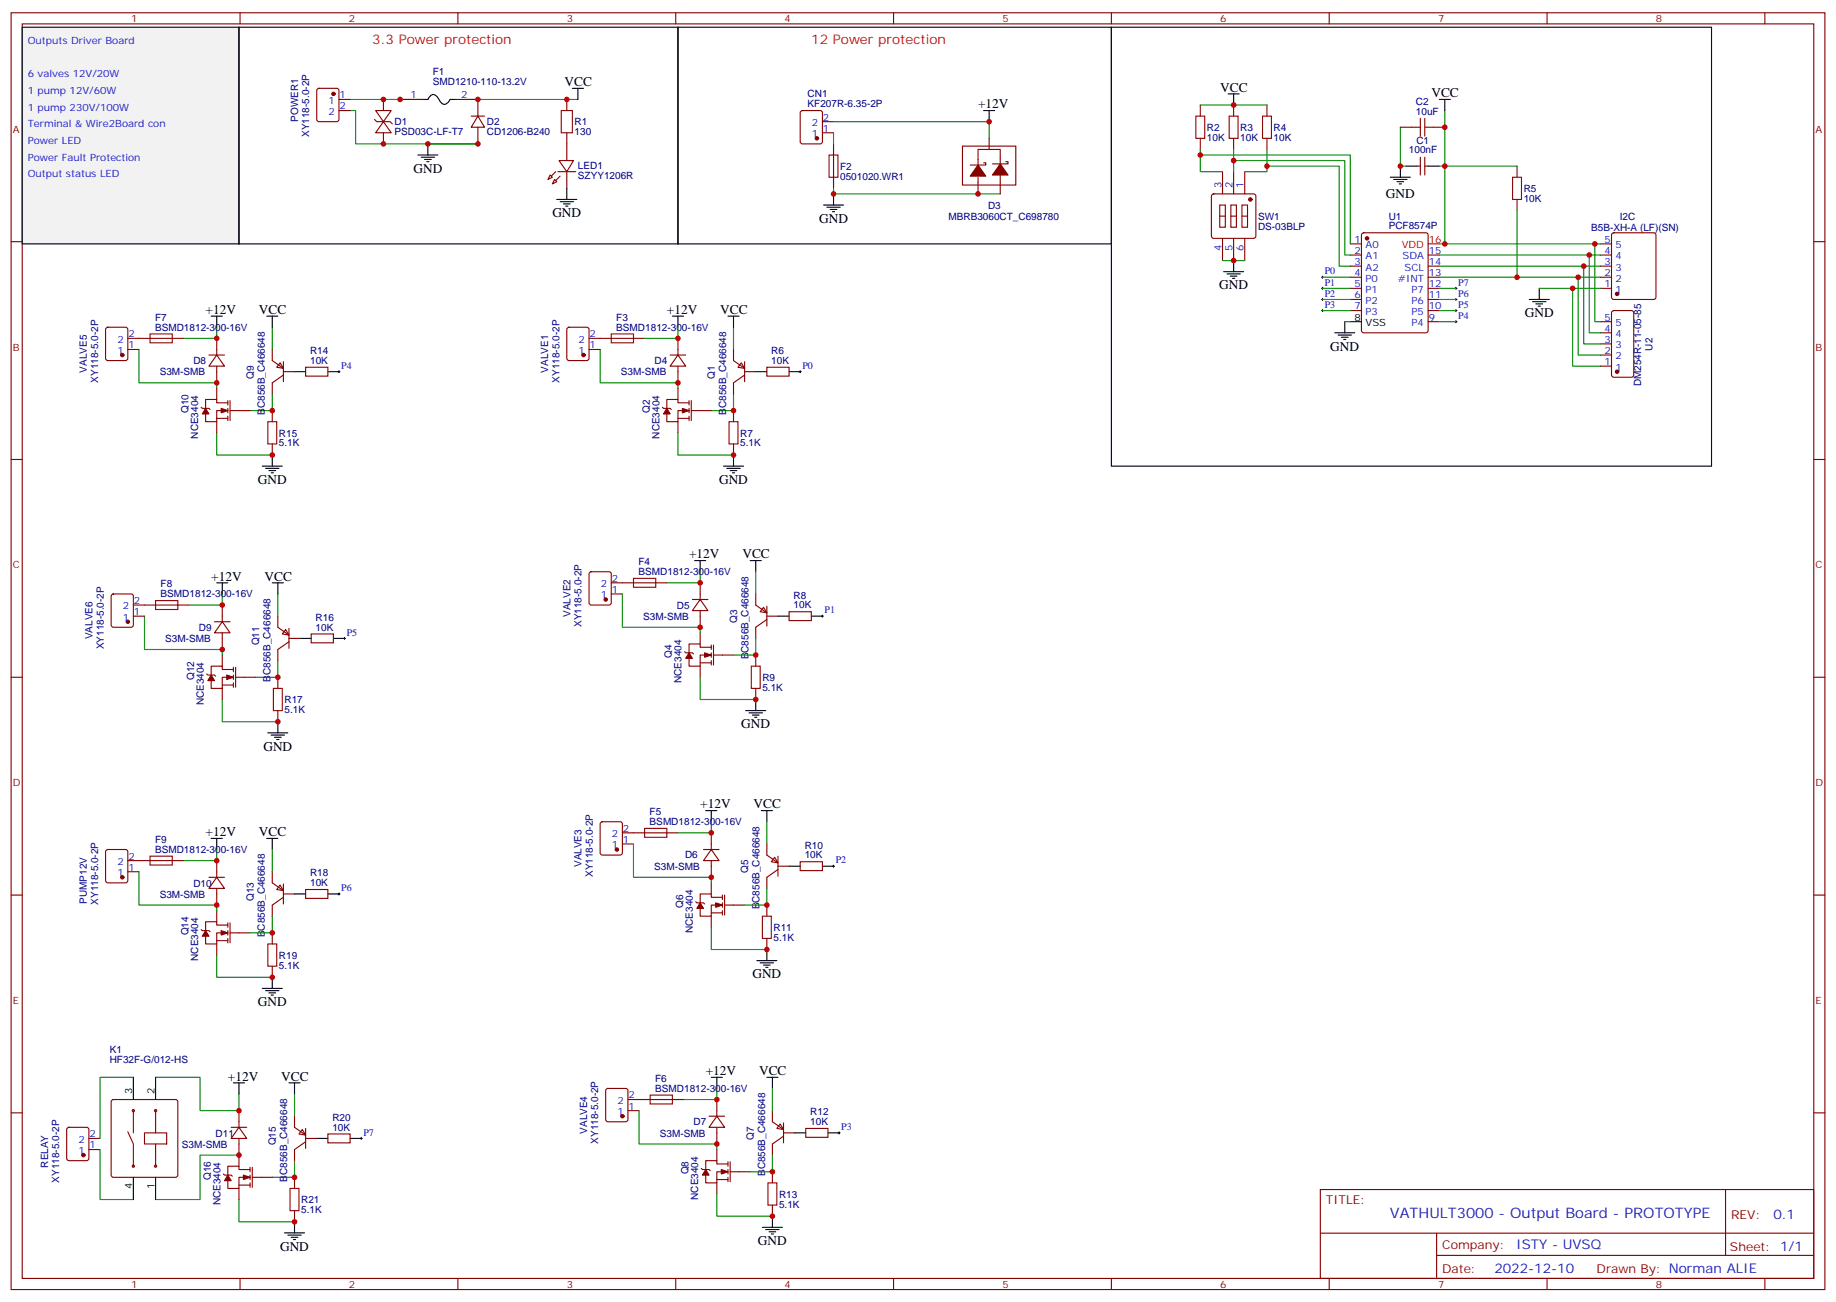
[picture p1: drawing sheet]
<svg xmlns="http://www.w3.org/2000/svg" width="583mm" height="413mm" viewBox="0 0 583 413" stroke-linecap="round" stroke-linejoin="round" font-family="sans-serif">
<g fill="none" stroke="#870000" stroke-width=".35">
<path d="M3.5 4.1h575.8v405.3h-575.8zM7.1 7.6h568.6v398.3h-568.6zM76.2 4.1v3.5M145.3 4.1v3.5M214.5 4.1v3.5M283.6 4.1v3.5M352.8 4.1v3.5M421.9 4.1v3.5M491.1 4.1v3.5M560.2 4.1v3.5M388.1 54.5v7.1M391.6 54.5v7.1"/>
<path d="M395.1 54.5v7.1M3.5 76.7h3.6M384.8 61.8l.4-.2h12.7l.5 .2 .2 .5v12.7l-.2 .5-.5 .2h-12.7l-.5-.3-.2-.4v-12.7zM387.2 65.1h1.7v7h-1.7zM387.2 68.6h1.7M388.1 75.7v7M390.7 65.1h1.8v7h-1.8zM390.7 68.6h1.8M391.6 75.7v7M394.2 65.1h1.8v7h-1.8zM394.2 68.6h1.8M395.1 75.7v7"/>
<path d="M428.6 77.4h3.6M432.4 74.1l.5-.2h19.7l.7 .4v30.7l-.4 .6-20 .1-.7-.5v-30.6zM575.7 76.7h3.6M428.6 81h3.6M428.6 84.5h3.6M428.6 88h3.6M428.6 91.5h3.6M428.6 95.1h3.6M428.6 98.6h3.6M453.3 81h3.5M453.3 84.5h3.5M453.3 88h3.5"/>
<path d="M453.3 91.5h3.5M453.3 95.1h3.5M453.3 98.6h3.5M453.3 102.1h3.5M3.5 145.9h3.6M575.7 145.9h3.6M3.5 215h3.6M575.7 215h3.6M3.5 284.2h3.6M63.9 295.1l.3 .4h2.1l.4 .3M68.8 298.6h3.5M68.8 289.1v3.5"/>
<path d="M68.8 299.7v3.5M72.3 293.7h-3.5v-1.1h-3.5v2.9M72.3 296.2h-3.5v3.5h-3.5v-2.5M72.3 293v1.4M72.3 295.5v1.4M72.3 297.9v1.4M73 293v6.3M73 296.2h6.4M575.7 284.2h3.6M3.5 353.3h3.6M575.7 353.3h3.6M419.1 377.6h156.6v28.3h-156.6z"/>
<path d="M547.7 377.7v20.9M419.1 391.5h156.5M456 398.6h119.6M456 391.5v14.1M76.2 405.9v3.5M145.3 405.9v3.5M214.5 405.9v3.5M283.6 405.9v3.5M352.8 405.9v3.5M421.9 405.9v3.5M491.1 405.9v3.5M560.2 405.9v3.5"/>
</g>
<g fill="#870000" stroke="#870000" stroke-width=".35">
<path d="M65.3 295.5l1 1.7h-2.1z"/>
<path d="M70.2 295.5l2.1 .7-2.1 .7z"/>
<circle cx="433.9" cy="75.7" r=".53"/>
<circle cx="396.9" cy="63.3" r=".53"/>
</g>
<path d="M428.6 102.1h3.6" fill="none" stroke="#000" stroke-width=".35"/>
<path d="M453.3 77.4h3.5" fill="none" stroke="#f00" stroke-width=".35"/>
<path d="M7.1 8.6h68.7v68.8h-68.7z" fill="#f2f2f2" stroke="#000" stroke-width=".35"/>
<path d="M75.8 8.6h139.4v68.8h-139.4z" fill="none" stroke="#000" stroke-width=".35"/>
<path d="M111.1 31.6h23M148.2 31.6h3.5M135.8 45.7h15.9" fill="none" stroke="#008700" stroke-width=".35"/>
<path d="M118.9 37.9l.7 .7h4.2l.7 .7M119.2 35.1h5l-2.5 3.5zM121.7 38.6l2.5 3.6h-5zM121.7 31.6v3.5M121.7 42.2v3.5" fill="none" stroke="#870000" stroke-width=".35"/>
<path d="M177.4 51h4.6l-2.1 3.5z" fill="#fff" stroke="#870000" stroke-width=".35"/>
<path d="M177.1 54.5h5.6z" fill="#f00" stroke="#870000" stroke-width=".35"/>
<g fill="#870000" stroke="#870000" stroke-width=".35">
<path d="M175 55.9l1.4-1.4z"/>
<path d="M177.8 55.9l-1.4 1.4z"/>
</g>
<g fill="#fff" stroke="#870000" stroke-width=".35">
<path d="M174.6 55.6l.7 .7-1.4 .7z"/>
<path d="M176 57l.7 .7-1.4 .7z"/>
</g>
<g fill="none" stroke="#870000" stroke-width=".35">
<path d="M100.8 28.3l.4-.3h5.7l.6 .5 .1 9.4-.5 .7h-5.9l-.6-.4-.1-9.4zM107.6 31.6h3.5M107.6 35.1h3.5M127 31.6h7.1M144.6 31.6h7.1v5.3M149.6 36.9h4.2M151.7 36.9l2.1 3.5h-4.2zM179.9 31.6v3.5M254.2 35.3l.5-.2h5.6l.7 .4 .1 9.5-.5 .6-5.9 .1-.6-.5-.1-9.4zM261.1 38.6h3.5M381 33.3v3.6M391.6 33.3v3.6"/>
<path d="M402.2 33.3v3.6M151.7 40.4v5.3M179.9 42.2v8.8M179.9 54.5v5.3M261.1 42.2h3.5M264.6 45.7v14.1M305.5 46.4h16.9v12.3h-16.9zM310.4 56.3v5.3M312.2 51.7h.7v.7h-4.9M314 43.9v3.5M317.5 52v-4.6h-7.1v5M317.5 55.6v6"/>
<path d="M319.3 51.3h.7v.7h-5M381 43.9v3.5M391.6 43.9v3.5M402.2 43.9v3.5M444.5 40.4h3.5M449.8 52.7h1M450.8 49.9v5.7M452.3 49.9v5.7M452.3 52.7h1M455.1 40.4h3.5M481.5 52.7v3.6M481.5 63.3v3.6"/>
<path d="M508 77.4h3.5M511.8 74.1l.4-.2h12.7l.7 .4v20.1l-.4 .6-13 .1-.6-.5-.1-20zM508 91.5h3.5M508 88h3.5M508 84.5h3.5M508 81h3.5M511.8 98.8l.4-.2h5.7l.6 .4 .1 20.1-.5 .6-5.9 .1-.6-.5-.1-20zM33.7 104.1l.5-.2h5.7l.6 .4 .1 9.5-.5 .6-5.9 .1-.6-.5-.1-9.4zM40.6 110.9h3.5M40.6 107.4h17.6M66.3 112.7h5M68.8 112.7l2.5 3.5h-5z"/>
<path d="M68.8 107.4v5.3M68.8 116.2v5.3M86.4 110.9v3.6l3.6 2.4M88.9 115.2l1.1 1.7-2.2-.3zM90 119.1l-3.6 2.4v3.6M90 114.8v6.4M90 118h3.5M97 116.6h7.1v2.8h-7.1zM180.2 104.1l.4-.2h5.7l.6 .4 .1 9.5-.5 .6-5.9 .1-.6-.5-.1-9.4zM187 110.9h3.5M187 107.4h17.6M212.7 112.7h5"/>
<path d="M215.2 112.7l2.5 3.5h-5zM215.2 107.4v5.3M215.2 116.2v5.3M232.8 110.9v3.6l3.6 2.4M235.3 115.2l1.1 1.7-2.2-.3zM236.4 118h3.5M236.4 119.1l-3.6 2.4v3.6M236.4 114.8v6.4M243.4 116.6h7.1v2.8h-7.1zM508 112.7h3.5M508 116.2h3.5M508 109.2h3.5"/>
<path d="M508 105.7h3.5M508 102.1h3.5M63.9 129.3l.3 .3h2.1l.4 .4M68.8 123.3v3.5M68.8 133.9v3.5M68.8 132.8h3.5M72.3 127.9h-3.5v-1.1h-3.5v2.8M72.3 130.4h-3.5v3.5h-3.5v-2.5M72.3 127.2v1.4M72.3 129.6v1.5M72.3 132.1v1.4M73 127.2v6.3"/>
<path d="M73 130.4h6.4M86.4 130.4v3.5M210.3 129.3l.3 .3h2.1l.4 .4M215.2 132.8h3.5M215.2 123.3v3.5M215.2 133.9v3.5M218.7 127.9h-3.5v-1.1h-3.5v2.8M218.7 130.4h-3.5v3.5h-3.5v-2.5M218.7 127.2v1.4M218.7 129.6v1.5M218.7 132.1v1.4M219.4 130.4h6.4"/>
<path d="M219.4 127.2v6.3M232.8 130.4v3.5M86.4 140.9v3.6M232.8 140.9v3.6M35.5 188.8l.5-.2h5.6l.7 .4v9.4l-.4 .7h-5.9l-.7-.4v-9.4zM42.3 195.6h3.6M42.3 192.1h17.7M68.1 197.4h4.9M70.6 197.4l2.4 3.5h-4.9zM70.6 192.1v5.3M88.2 195.6v3.5l3.5 2.5M90.7 199.8l1 1.8-2.1-.3z"/>
<path d="M91.7 199.5v6.3M187.2 181.7l.5-.2h5.6l.7 .4v9.5l-.4 .6-5.9 .1-.7-.5v-9.4zM194 188.6h3.6M194 185h17.7M219.8 190.3h4.9M222.2 190.3l2.5 3.6h-4.9zM222.2 185v5.3M222.2 193.9v5.2M239.9 188.6v3.5l3.5 2.5M242.4 192.8l1 1.8-2.1-.4zM243.4 195.6h3.5M243.4 196.7l-3.5 2.4v3.6"/>
<path d="M243.4 192.4v6.4M250.5 194.2h7v2.8h-7zM65.6 214l.4 .3h2.1l.3 .4M70.6 200.9v5.3M70.6 208v3.5M70.6 218.5v3.6M70.6 217.5h3.5M74.1 212.5h-3.5v-1h-3.6v2.8M74.1 215h-3.5v3.5h-3.6v-2.4M74.1 211.8v1.5M74.1 214.3v1.4M74.1 216.8v1.4"/>
<path d="M74.8 211.8v6.4M74.8 215h6.3M88.2 215v3.5M91.7 203.7l-3.5 2.5v3.5M91.7 202.7h3.5M98.8 201.3h7v2.8h-7zM217.3 206.9l.4 .4h2.1l.3 .3M222.2 210.4h3.6M222.2 200.9v3.5M222.2 211.5v3.5M225.8 205.5h-3.6v-1.1h-3.5v2.9M225.8 208h-3.6v3.5h-3.5v-2.5"/>
<path d="M225.8 204.8v1.4M225.8 207.3v1.4M225.8 209.7v1.4M226.5 204.8v6.3M226.5 208h6.3M239.9 208v3.5M239.9 218.5v3.6M88.2 225.6v3.5M33.7 269.9l.5-.2h5.7l.6 .4 .1 9.5-.5 .6-5.9 .1-.6-.5-.1-9.4zM40.6 276.8h3.5M40.6 273.2h17.6M66.3 278.5h5"/>
<path d="M68.8 278.5l2.5 3.5h-5zM68.8 273.2v5.3M86.4 276.8v3.5l3.6 2.5M190.7 261.1l.5-.2h5.6l.7 .4 .1 9.5-.5 .6-5.9 .1-.6-.5-.1-9.4zM197.6 267.9h3.5M197.6 264.4h17.6M223.3 269.7h4.9M225.8 269.7l2.4 3.5h-4.9zM225.8 264.4v5.3M225.8 273.2v5.3M243.4 267.9v3.6l3.5 2.4M245.9 272.2l1 1.7-2.1-.3z"/>
<path d="M246.9 276l-3.5 2.5v3.5M246.9 275h3.6M246.9 271.8v6.4M254 273.6h7.1v2.8h-7.1zM68.8 282v5.3M86.4 296.2v3.5M88.9 281l1.1 1.8-2.2-.4zM90 284.9l-3.6 2.4v3.6M90 283.8h3.5M90 280.6v6.4M97 282.4h7.1v2.8h-7.1zM220.8 286.3l.4 .3h2.1l.4 .4"/>
<path d="M225.8 280.3v3.5M225.8 290.9v3.5M225.8 289.8h3.5M229.3 284.9h-3.5v-1.1h-3.6v2.8M229.3 287.3h-3.5v3.6h-3.6v-2.5M229.3 284.2v1.4M229.3 286.6v1.4M229.3 289.1v1.4M230 284.2v6.3M230 287.3h6.4M243.4 287.3v3.6M243.4 297.9v3.5"/>
<path d="M86.4 306.7v3.6M21.4 358.1l.5-.2h5.6l.7 .4v9.5l-.4 .6-5.9 .1-.7-.5v-9.4zM35.5 349.3l.5-.2h19.7l.5 .2 .2 .5v23.3l-.2 .5-.5 .2h-19.7l-.5-.3-.2-.4v-23.3zM40.6 359.3l1.7 3.9v7M42.3 352.6v7.1M45.9 359.7h7v3.5h-7zM49.4 352.6v7.1M73.4 357.9h4.9M75.8 357.9l2.5 3.5h-4.9zM75.8 352.6v5.3M93.5 354.4v3.5l3.5 2.5M96 358.6l1 1.8-2.1-.4z"/>
<path d="M97 358.2v6.4M192.5 345.8l.5-.3h5.6l.7 .5v9.4l-.4 .7h-5.9l-.7-.4v-9.4zM199.3 352.6h3.5M199.3 349.1h17.7M225.1 354.4h4.9M227.5 354.4l2.5 3.5h-4.9zM227.5 349.1v5.3M227.5 357.9v5.3M245.2 352.6v3.5l3.5 2.5M247.6 356.8l1.1 1.8-2.1-.4zM248.7 359.7h3.5M248.7 356.5v6.3"/>
<path d="M255.8 358.2h7v2.9h-7zM28.2 364.9h3.5M28.2 361.4h3.5M49.4 363.2v7M70.9 372.7l.4 .4h2.1l.3 .3M75.8 376.2h3.6M75.8 361.4v8.8M75.8 377.3v3.5M79.4 371.3h-3.6v-1.1h-3.5v2.9M79.4 373.8h-3.6v3.5h-3.5v-2.5M79.4 370.6v1.4M79.4 373.1v1.4"/>
<path d="M79.4 375.5v1.4M80.1 370.6v6.3M80.1 373.8h6.3M93.5 373.8v3.5M97 361.4h3.5M97 362.5l-3.5 2.4v3.6M104.1 360h7v2.8h-7zM222.6 370.9l.4 .4h2.1l.3 .4M227.5 374.5h3.6M227.5 364.9v3.6M227.5 375.5v3.6M231.1 369.5h-3.6v-1h-3.5v2.8"/>
<path d="M231.1 372h-3.6v3.5h-3.5v-2.4M231.1 368.8v1.4M231.1 371.3v1.4M231.1 373.8v1.4M231.8 368.8v6.4M231.8 372h6.3M245.2 372v3.5M248.7 360.7l-3.5 2.5v3.5M93.5 384.4v3.5M245.2 382.6v3.5"/>
<circle cx="42.3" cy="352.6" r=".35"/>
<circle cx="49.4" cy="352.6" r=".35"/>
<circle cx="42.3" cy="370.2" r=".35"/>
<circle cx="49.4" cy="370.2" r=".35"/>
</g>
<g fill="none" stroke="#008700" stroke-width=".35">
<path d="M111.1 35.1h1.8v10.6h38.8M151.7 31.6h31.7M264.6 38.6h49.4v5.3M381 33.3h21.2M458.6 35.1v42.3h-1.8M264.6 59.8v1.8h52.9M264.6 42.2v3.5M381 47.4v7.1h7.1M381 49.2h47.6v28.2M391.6 51h35.3v30h1.7M391.6 47.4v7.1M402.2 47.4v7.1h-7.1"/>
<path d="M402.2 52.7h22.9v31.8h3.5M444.5 40.4v12.3h1.8M456.8 52.7h24.7M458.6 77.4h49.4M481.5 66.9v21.1M506.2 77.4v24.7h1.8M388.1 82.7h7M419.8 88h8.8M419.8 91.5h8.8M419.8 98.6h8.8M419.8 95.1h8.8M456.8 81h51.2"/>
<path d="M456.8 84.5h51.2M456.8 88h51.2M456.8 91.5h5.3M456.8 98.6h5.3M456.8 95.1h5.3M488.6 91.5h19.4M499.2 91.5v24.7h8.8M500.9 88v24.7h7.1M502.7 84.5v24.7h5.3M504.5 81v24.7h3.5M44.1 110.9v10.6h24.7v1.8M68.8 103.9v3.5h-10.6"/>
<path d="M86.4 103.9v7M190.5 110.9v10.6h24.7v1.8M215.2 103.9v3.5h-10.6M232.8 103.9v7M426.9 102.1h1.7M456.8 102.1h5.3M68.8 137.4v7.1h17.6M86.4 125.1v5.3h-7M215.2 137.4v7.1h17.6M232.8 125.1v5.3h-7M45.9 195.6v10.6h24.7v1.8M70.6 188.6v3.5h-10.6"/>
<path d="M88.2 188.6v7M197.6 188.6v10.5h24.6v1.8M222.2 181.5v3.5h-10.5M239.9 181.5v7.1M88.2 209.7v5.3h-7.1M222.2 215v7.1h17.7M239.9 202.7v5.3h-7.1M70.6 222.1v7h17.6M44.1 276.8v10.5h24.7v1.8M68.8 269.7v3.5h-10.6M86.4 269.7v7.1M201.1 267.9v10.6h24.7v1.8"/>
<path d="M225.8 260.9v3.5h-10.6M243.4 260.9v7M86.4 290.9v5.3h-7M225.8 294.4v7h17.6M243.4 282v5.3h-7M68.8 303.2v7.1h17.6M42.3 342h-10.6v19.4M49.4 342h14.1v10.6h12.3v-5.3M93.5 347.3v7.1M202.8 352.6v10.6h24.7v1.7M227.5 345.5v3.6h-10.5M245.2 345.5v7.1"/>
<path d="M31.7 364.9v15.9h10.6M75.8 366.7h-12.3v14.1h-14.1M93.5 368.5v5.3h-7.1M227.5 379.1v7h17.7M245.2 366.7v5.3h-7.1M75.8 380.8v7.1h17.7"/>
</g>
<g fill="none" stroke="#000" stroke-width=".35">
<path d="M215.2 8.6h137.6v68.8h-137.6zM352.8 8.6h190.5v139.4h-190.5zM134.1 31.6h1.7l.6-1a1.66 1.66 0 0 1 1.7-.5 1.66 1.66 0 0 1 1.2 1.4 2.13 2.13 0 0 0 2.2 1.5l1.4-1.4h1.7M181.7 28h3.5M183.4 28v3.6M312.2 35.1h3.5M314 35.1v3.5M389.8 29.8h3.5M391.6 29.8v3.5M456.8 31.6h3.6M458.6 31.6v3.5M132.6 49.2h6.4"/>
<path d="M133.7 49.9h4.2M134.8 50.6h2.1M135.5 51.3h.7M135.8 45.7v3.5M179.9 59.8v3.5M441.3 56.3h6.4M442.4 57h4.2M443.4 57.7h2.2M444.1 58.4h.8M444.5 52.7v3.6M446.3 52.7h3.5M453.3 52.7h3.5"/>
<path d="M176.7 63.3h6.4M177.8 64h4.2M178.9 64.7h2.1M179.6 65.4h.7M261.4 65.1h6.4M262.5 65.8h4.2M263.5 66.5h2.1M264.2 67.2h.7M264.6 61.6v3.5M388.4 86.3h6.4M389.5 87h4.2M390.5 87.7h2.1"/>
<path d="M391.2 88.4h.7M391.6 82.7v3.6M485.4 95.1h6.4M486.5 95.8h4.2M487.5 96.5h2.2M488.2 97.2h.7M488.6 91.5v3.6M67 100.4h3.6M68.8 100.4v3.5M84.7 100.4h3.5M86.4 100.4v3.5M93.5 118h3.5"/>
<path d="M104.1 118h3.5M213.4 100.4h3.6M215.2 100.4v3.5M231.1 100.4h3.5M232.8 100.4v3.5M239.9 118h3.5M250.5 118h3.5M423.7 105.7h6.3M424.7 106.4h4.3M425.8 107.1h2.1M426.5 107.8h.7M426.9 102.1v3.6"/>
<path d="M83.3 148h6.3M84.3 148.7h4.2M85.4 149.4h2.1M86.1 150.1h.7M86.4 144.5v3.5M229.7 148h6.3M230.7 148.7h4.2M231.8 149.4h2.1M232.5 150.1h.7M232.8 144.5v3.5M220.5 178h3.5M222.2 178v3.5"/>
<path d="M238.1 178h3.6M239.9 178v3.5M68.8 185h3.5M70.6 185v3.6M86.4 185h3.6M88.2 185v3.6M246.9 195.6h3.6M257.5 195.6h3.6M95.2 202.7h3.6M105.8 202.7h3.6M85 232.7h6.4M86.1 233.4h4.2"/>
<path d="M87.1 234.1h2.2M87.8 234.8h.7M88.2 229.1v3.6M236.7 225.6h6.4M237.8 226.3h4.2M238.8 227h2.1M239.5 227.7h.7M239.9 222.1v3.5M224 257.4h3.5M225.8 257.4v3.5M241.7 257.4h3.5M243.4 257.4v3.5"/>
<path d="M67 266.2h3.6M68.8 266.2v3.5M84.7 266.2h3.5M86.4 266.2v3.5M250.5 275h3.5M261.1 275h3.5M93.5 283.8h3.5M104.1 283.8h3.5M83.3 313.8h6.3M84.3 314.5h4.2M85.4 315.2h2.1M86.1 315.9h.7"/>
<path d="M86.4 310.3v3.5M240.2 305h6.4M241.3 305.7h4.2M242.4 306.4h2.1M243.1 307.1h.7M243.4 301.4v3.6M42.3 342v7.1M49.4 342v7.1M74.1 343.8h3.5M75.8 343.8v3.5M91.7 343.8h3.5M93.5 343.8v3.5"/>
<path d="M225.8 342h3.5M227.5 342v3.5M243.4 342h3.5M245.2 342v3.5M252.2 359.7h3.6M262.8 359.7h3.5M42.3 373.8v7M49.4 373.8v7M100.5 361.4h3.6M111.1 361.4h3.6M90.3 391.4h6.4M91.4 392.1h4.2"/>
<path d="M92.4 392.8h2.1M93.1 393.5h.7M93.5 387.9v3.5M242 389.6h6.4M243.1 390.3h4.2M244.1 391.1h2.1M244.8 391.8h.7M245.2 386.1v3.5"/>
</g>
<g fill="#870000" stroke="#870000" stroke-width=".35">
<path d="M310.4 52.4l2.5 3.5h-4.9z"/>
<path d="M317.5 52l2.5 3.6h-5z"/>
<path d="M65.3 129.6l1 1.8h-2.1z"/>
<path d="M70.2 129.6l2.1 .8-2.1 .7z"/>
<path d="M72.3 373.1l1.1 1.7h-2.1z"/>
<path d="M77.3 373.1l2.1 .7-2.1 .7z"/>
<path d="M67 214.3l1.1 1.8h-2.1z"/>
<path d="M72 214.3l2.1 .7-2.1 .7z"/>
<path d="M224 371.3l1.1 1.8h-2.1z"/>
<path d="M229 371.3l2.1 .7-2.1 .7z"/>
<path d="M218.7 207.3l1.1 1.7h-2.1z"/>
<path d="M223.7 207.3l2.1 .7-2.1 .7z"/>
<path d="M222.2 286.6l1.1 1.8h-2.1z"/>
<path d="M227.2 286.6l2.1 .7-2.1 .7z"/>
<path d="M211.7 129.6l1 1.8h-2.1z"/>
<path d="M216.6 129.6l2.1 .8-2.1 .7z"/>
<circle cx="105.8" cy="29.8" r=".53"/>
<circle cx="513.3" cy="93.3" r=".53"/>
<circle cx="259.3" cy="43.9" r=".53"/>
<circle cx="38.8" cy="278.5" r=".53"/>
<circle cx="38.8" cy="112.7" r=".53"/>
<circle cx="26.5" cy="366.7" r=".53"/>
<circle cx="40.6" cy="197.4" r=".53"/>
<circle cx="197.6" cy="354.4" r=".53"/>
<circle cx="192.3" cy="190.3" r=".53"/>
<circle cx="195.8" cy="269.7" r=".53"/>
<circle cx="185.2" cy="112.7" r=".53"/>
<circle cx="513.3" cy="118" r=".53"/>
</g>
<g fill="none" stroke="#a10000" stroke-width=".35">
<path d="M178.2 35.1h3.5v7.1h-3.5zM379.6 36.9h2.8v7h-2.8zM390.2 36.9h2.8v7h-2.8zM400.8 36.9h2.8v7h-2.8zM450.8 37.6v5.6M452.3 37.6v5.6M263.2 49.2h2.8v7.1h-2.8zM448 40.4h2.8M452.3 40.4h2.8M480.1 56.3h2.9v7h-2.9zM47.6 106h7.1v2.8h-7.1zM194 106h7.1v2.8h-7.1z"/>
<path d="M85 133.9h2.8v7h-2.8zM231.4 133.9h2.8v7h-2.8zM49.4 190.7h7v2.8h-7zM201.1 183.6h7v2.8h-7zM86.8 218.5h2.8v7.1h-2.8zM238.5 211.5h2.8v7h-2.8zM47.6 271.8h7.1v2.8h-7.1zM204.6 263h7.1v2.8h-7.1zM85 299.7h2.8v7h-2.8zM242 290.9h2.8v7h-2.8zM206.4 347.7h7v2.8h-7zM92.1 377.3h2.8v7.1h-2.8z"/>
<path d="M243.8 375.5h2.8v7.1h-2.8z"/>
</g>
<g fill="none" stroke="#000" stroke-width=".32">
<path d="M419.5 88h.7M419.5 91.5h.7M419.5 95.1h.7M419.5 98.6h.7M419.8 87.7v.7M419.8 91.2v.7M419.8 94.7v.7M419.8 98.2v.8M461.8 91.5h.7M461.8 95.1h.7M461.8 98.6h.7M462.1 91.2v.7"/>
<path d="M462.1 94.7v.7M462.1 98.2v.8M107.2 118h.7M107.6 117.7v.7M253.6 118h.8M254 117.7v.7M461.8 102.1h.7M462.1 101.8v.7M260.7 195.6h.7M261.1 195.3v.7M109 202.7h.7M109.4 202.3v.7"/>
<path d="M264.2 275h.7M264.6 274.6v.7M107.2 283.8h.7M107.6 283.5v.7M266 359.7h.7M266.3 359.3v.7M114.3 361.4h.7M114.7 361.1v.7"/>
</g>
<g fill="#c00">
<circle cx="121.7" cy="31.6" r=".88"/>
<circle cx="151.7" cy="45.7" r=".88"/>
<circle cx="121.7" cy="45.7" r=".88"/>
<circle cx="135.8" cy="45.7" r=".88"/>
<circle cx="391.6" cy="33.3" r=".88"/>
<circle cx="391.6" cy="82.7" r=".88"/>
<circle cx="391.6" cy="51" r=".88"/>
<circle cx="402.2" cy="52.7" r=".88"/>
<circle cx="458.6" cy="77.4" r=".88"/>
<circle cx="381" cy="49.2" r=".88"/>
<circle cx="68.8" cy="287.3" r=".88"/>
<circle cx="86.4" cy="310.3" r=".88"/>
<circle cx="86.4" cy="296.2" r=".88"/>
<circle cx="86.4" cy="130.4" r=".88"/>
<circle cx="86.4" cy="144.5" r=".88"/>
<circle cx="68.8" cy="121.5" r=".88"/>
<circle cx="93.5" cy="373.8" r=".88"/>
<circle cx="93.5" cy="387.9" r=".88"/>
<circle cx="88.2" cy="215" r=".88"/>
<circle cx="88.2" cy="229.1" r=".88"/>
<circle cx="70.6" cy="206.2" r=".88"/>
<circle cx="227.5" cy="363.2" r=".88"/>
<circle cx="245.2" cy="386.1" r=".88"/>
<circle cx="245.2" cy="372" r=".88"/>
<circle cx="222.3" cy="199.1" r=".88"/>
<circle cx="239.9" cy="222.1" r=".88"/>
<circle cx="239.9" cy="208" r=".88"/>
<circle cx="225.8" cy="278.5" r=".88"/>
<circle cx="243.4" cy="301.4" r=".88"/>
<circle cx="243.4" cy="287.3" r=".88"/>
<circle cx="232.8" cy="130.4" r=".88"/>
<circle cx="232.8" cy="144.5" r=".88"/>
<circle cx="215.2" cy="121.5" r=".88"/>
<circle cx="75.8" cy="366.7" r=".88"/>
<circle cx="75.8" cy="352.6" r=".88"/>
<circle cx="481.5" cy="88" r=".88"/>
<circle cx="506.2" cy="77.4" r=".88"/>
<circle cx="504.5" cy="81" r=".88"/>
<circle cx="502.7" cy="84.5" r=".88"/>
<circle cx="500.9" cy="88" r=".88"/>
<circle cx="499.2" cy="91.5" r=".88"/>
<circle cx="314" cy="38.6" r=".88"/>
<circle cx="127" cy="31.6" r=".88"/>
<circle cx="151.7" cy="31.6" r=".88"/>
<circle cx="179.9" cy="31.6" r=".88"/>
<circle cx="458.6" cy="40.4" r=".88"/>
<circle cx="444.5" cy="52.7" r=".88"/>
<circle cx="222.3" cy="185" r=".88"/>
<circle cx="225.8" cy="264.4" r=".88"/>
<circle cx="227.5" cy="349.1" r=".88"/>
<circle cx="68.8" cy="107.4" r=".88"/>
<circle cx="70.6" cy="192.1" r=".88"/>
<circle cx="68.8" cy="273.2" r=".88"/>
<circle cx="215.2" cy="107.4" r=".88"/>
<circle cx="310.4" cy="61.6" r=".88"/>
<circle cx="264.6" cy="61.6" r=".88"/>
<circle cx="458.6" cy="52.7" r=".88"/>
</g>
<text font-size="4.6" fill="#00f" x="441.2" y="386.7">VATHULT3000 - Output Board - PROTOTYPE</text>
<g font-size="4.2" fill="#f00">
<text x="118.2" y="13.9">3.3 Power protection</text>
<text x="257.5" y="13.9">12 Power protection</text>
</g>
<g font-size="4.2">
<text x="179.2" y="27.3">VCC</text>
<text x="387.3" y="29.1">VCC</text>
<text x="310.4" y="34.4">+12V</text>
<text x="454.4" y="30.9">VCC</text>
<text x="131.2" y="54.9">GND</text>
<text x="439.9" y="63">GND</text>
<text x="175.3" y="69">GND</text>
<text x="260" y="70.7">GND</text>
<text x="387" y="91.9">GND</text>
<text x="65.3" y="99.7">+12V</text>
<text x="82.2" y="99.7">VCC</text>
<text x="211.7" y="99.7">+12V</text>
<text x="228.6" y="99.7">VCC</text>
<text x="484" y="100.7">GND</text>
<text x="422.3" y="111.3">GND</text>
<text x="81.8" y="153.6">GND</text>
<text x="228.2" y="153.6">GND</text>
<text x="218.7" y="177.3">+12V</text>
<text x="235.7" y="177.3">VCC</text>
<text x="67" y="184.3">+12V</text>
<text x="84" y="184.3">VCC</text>
<text x="235.3" y="231.2">GND</text>
<text x="83.6" y="238.3">GND</text>
<text x="222.2" y="256.6">+12V</text>
<text x="239.2" y="256.6">VCC</text>
<text x="65.3" y="265.5">+12V</text>
<text x="82.2" y="265.5">VCC</text>
<text x="238.8" y="310.6">GND</text>
<text x="81.8" y="319.4">GND</text>
<text x="224" y="341.3">+12V</text>
<text x="240.9" y="341.3">VCC</text>
<text x="72.3" y="343.1">+12V</text>
<text x="89.3" y="343.1">VCC</text>
<text x="240.6" y="395.3">GND</text>
<text x="88.9" y="397.1">GND</text>
</g>
<g font-size="4.2" fill="#00f">
<text x="562.9" y="386.9">0.1</text>
<text x="481.3" y="396.5">ISTY - UVSQ</text>
<text x="474.4" y="404.3">2022-12-10</text>
</g>
<g font-size="3.9" fill="#800">
<text x="420.9" y="382.2">TITLE:</text>
<text x="549.5" y="386.9">REV:</text>
<text x="457.8" y="396.4">Company:</text>
<text x="549.1" y="397.1">Sheet: 1/1</text>
<text x="457.8" y="404.1">Date:</text>
<text x="506.8" y="404.2">Drawn By: Norman ALIE</text>
</g>
<g font-size="3.2" fill="#800">
<text x="41.6" y="7.1">1</text>
<text x="110.8" y="7.1">2</text>
<text x="179.9" y="7.1">3</text>
<text x="249.1" y="7.1">4</text>
<text x="318.2" y="7.1">5</text>
<text x="387.3" y="7.1">6</text>
<text x="456.5" y="7.1">7</text>
<text x="525.6" y="7.1">8</text>
<text x="4.1" y="42.2">A</text>
<text x="576.3" y="42.2">A</text>
<text x="4.1" y="111.3">B</text>
<text x="576.3" y="111.3">B</text>
<text x="4.1" y="180.4">C</text>
<text x="576.3" y="180.4">C</text>
<text x="4.1" y="249.6">D</text>
<text x="576.3" y="249.6">D</text>
<text x="4.1" y="318.7">E</text>
<text x="576.3" y="318.7">E</text>
<text x="41.6" y="408.9">1</text>
<text x="110.8" y="408.9">2</text>
<text x="179.9" y="408.9">3</text>
<text x="249.1" y="408.9">4</text>
<text x="318.2" y="408.9">5</text>
<text x="387.3" y="408.9">6</text>
<text x="456.5" y="408.9">7</text>
<text x="525.6" y="408.9">8</text>
</g>
<g font-size="3.2" fill="#00f">
<text x="8.8" y="13.9">Outputs Driver Board</text>
<text x="8.8" y="24.5">6 valves 12V/20W</text>
<text x="8.8" y="29.8">1 pump 12V/60W</text>
<text x="8.8" y="35.1">1 pump 230V/100W</text>
<text x="104.3" y="33">1</text>
<text x="107.8" y="31.2">1</text>
<text x="107.8" y="34.7">2</text>
<text x="130.3" y="31.2">1</text>
<text x="146.4" y="31.2">2</text>
<text x="8.8" y="40.4">Terminal &amp; Wire2Board con</text>
<text x="104.3" y="36.5">2</text>
<text x="257.7" y="40">2</text>
<text x="261.2" y="41.8">1</text>
<text x="261.2" y="38.3">2</text>
<text x="8.8" y="45.7">Power LED</text>
<text x="257.7" y="43.6">1</text>
<text x="8.8" y="51">Power Fault Protection</text>
<text x="8.8" y="56.3">Output status LED</text>
<text x="387.7" y="59.6" transform="rotate(-90 387.7 59.6)">3</text>
<text x="391.2" y="59.6" transform="rotate(-90 391.2 59.6)">2</text>
<text x="394.8" y="59.6" transform="rotate(-90 394.8 59.6)">1</text>
<text x="430" y="77.1">1</text>
<text x="509.3" y="77.1">5</text>
<text x="387.7" y="79.6" transform="rotate(-90 387.7 79.6)">4</text>
<text x="391.2" y="79.6" transform="rotate(-90 391.2 79.6)">5</text>
<text x="394.8" y="79.6" transform="rotate(-90 394.8 79.6)">6</text>
<text x="430" y="80.6">2</text>
<text x="433.5" y="78.8">A0</text>
<text x="433.5" y="82.4">A1</text>
<text x="445.2" y="82.4">SDA</text>
<text x="453.5" y="80.6">15</text>
<text x="509.3" y="80.6">4</text>
<text x="512.8" y="82.4">4</text>
<text x="512.8" y="78.8">5</text>
<text x="420.5" y="87.1">P0</text>
<text x="430" y="84.1">3</text>
<text x="430" y="87.7">4</text>
<text x="433.5" y="85.9">A2</text>
<text x="433.5" y="89.4">P0</text>
<text x="443.8" y="89.4">#INT</text>
<text x="445.9" y="85.9">SCL</text>
<text x="453.5" y="87.7">13</text>
<text x="453.5" y="84.1">14</text>
<text x="509.3" y="87.7">2</text>
<text x="509.3" y="84.1">3</text>
<text x="512.8" y="89.4">2</text>
<text x="512.8" y="85.9">3</text>
<text x="420.5" y="90.7">P1</text>
<text x="420.5" y="94.2">P2</text>
<text x="430" y="91.2">5</text>
<text x="430" y="94.7">6</text>
<text x="433.5" y="93">P1</text>
<text x="448.1" y="93">P7</text>
<text x="453.5" y="94.7">11</text>
<text x="453.5" y="91.2">12</text>
<text x="462.8" y="94.2">P6</text>
<text x="462.8" y="90.7">P7</text>
<text x="509.3" y="91.2">1</text>
<text x="512.8" y="93">1</text>
<text x="420.5" y="97.7">P3</text>
<text x="430" y="98.2">7</text>
<text x="433.5" y="96.5">P2</text>
<text x="433.5" y="100">P3</text>
<text x="448.1" y="100">P5</text>
<text x="448.1" y="96.5">P6</text>
<text x="453.5" y="101.8">9</text>
<text x="453.5" y="98.2">10</text>
<text x="462.8" y="101.2">P4</text>
<text x="462.8" y="97.7">P5</text>
<text x="509.3" y="101.8">5</text>
<text x="40.7" y="107.1">2</text>
<text x="187.1" y="107.1">2</text>
<text x="448.1" y="103.5">P4</text>
<text x="509.3" y="105.3">4</text>
<text x="512.8" y="107.1">4</text>
<text x="512.8" y="103.5">5</text>
<text x="37.2" y="112.4">1</text>
<text x="37.2" y="108.8">2</text>
<text x="40.7" y="110.6">1</text>
<text x="183.6" y="112.4">1</text>
<text x="183.6" y="108.8">2</text>
<text x="187.1" y="110.6">1</text>
<text x="509.3" y="112.4">2</text>
<text x="509.3" y="108.8">3</text>
<text x="512.8" y="110.6">3</text>
<text x="108.3" y="117.1">P4</text>
<text x="254.7" y="117.1">P0</text>
<text x="509.3" y="115.9">1</text>
<text x="512.8" y="117.7">1</text>
<text x="512.8" y="114.1">2</text>
<text x="194.2" y="184.7">2</text>
<text x="42.5" y="191.7">2</text>
<text x="190.7" y="190">1</text>
<text x="190.7" y="186.4">2</text>
<text x="194.2" y="188.2">1</text>
<text x="39" y="197">1</text>
<text x="39" y="193.5">2</text>
<text x="42.5" y="195.3">1</text>
<text x="261.8" y="194.7">P1</text>
<text x="110.1" y="201.8">P5</text>
<text x="194.2" y="269.3">1</text>
<text x="194.2" y="265.8">2</text>
<text x="197.7" y="267.6">1</text>
<text x="197.7" y="264.1">2</text>
<text x="37.2" y="274.6">2</text>
<text x="40.7" y="272.9">2</text>
<text x="265.3" y="274.1">P2</text>
<text x="37.2" y="278.2">1</text>
<text x="40.7" y="276.4">1</text>
<text x="108.3" y="282.9">P6</text>
<text x="196" y="350.5">2</text>
<text x="199.5" y="352.2">1</text>
<text x="199.5" y="348.7">2</text>
<text x="196" y="354">1</text>
<text x="267.1" y="358.8">P3</text>
<text x="24.9" y="362.8">2</text>
<text x="28.4" y="364.6">1</text>
<text x="28.4" y="361.1">2</text>
<text x="115.4" y="360.5">P7</text>
<text x="24.9" y="366.4">1</text>
</g>
<g font-size="3.2" fill="#000080">
<text x="137.4" y="23.9">F1</text>
<text x="137.4" y="26.9">SMD1210-110-13.2V</text>
<text x="256.3" y="34">KF207R-6.35-2P</text>
<text x="256.3" y="30.9">CN1</text>
<text x="449.4" y="33.3">C2</text>
<text x="94.6" y="38.7" transform="rotate(-90 94.6 38.7)">POWER1</text>
<text x="125.2" y="39.7">D1</text>
<text x="154.5" y="39.8">D2</text>
<text x="182.4" y="39.8">R1</text>
<text x="383.1" y="41.5">R2</text>
<text x="393.7" y="41.5">R3</text>
<text x="404.3" y="41.5">R4</text>
<text x="449.4" y="36.5">10uF</text>
<text x="98.2" y="43.5" transform="rotate(-90 98.2 43.5)">XY118-5.0-2P</text>
<text x="125.2" y="42.9">PSD03C-LF-T7</text>
<text x="154.5" y="43">CD1206-B240</text>
<text x="182.4" y="42.9">130</text>
<text x="383.1" y="44.8">10K</text>
<text x="393.7" y="44.8">10K</text>
<text x="404.3" y="44.8">10K</text>
<text x="449.6" y="45.6">C1</text>
<text x="183.4" y="53.8">LED1</text>
<text x="266.7" y="53.9">F2</text>
<text x="447.2" y="48.6">100nF</text>
<text x="183.4" y="57">SZYY1206R</text>
<text x="266.7" y="57.1">0501020.WR1</text>
<text x="483.7" y="64.2">10K</text>
<text x="483.7" y="60.9">R5</text>
<text x="301.1" y="69.7">MBRB3060CT_C698780</text>
<text x="313.6" y="66.2">D3</text>
<text x="399.3" y="69.8">SW1</text>
<text x="440.8" y="69.8">U1</text>
<text x="514.2" y="69.7">I2C</text>
<text x="399.3" y="72.9">DS-03BLP</text>
<text x="440.8" y="72.7">PCF8574P</text>
<text x="505.1" y="73.3">B5B-XH-A (LF)(SN)</text>
<text x="49.2" y="101.8">F7</text>
<text x="195.6" y="101.8">F3</text>
<text x="49.2" y="105">BSMD1812-300-16V</text>
<text x="195.6" y="105">BSMD1812-300-16V</text>
<text x="98.4" y="112.4">R14</text>
<text x="244.8" y="112.4">R6</text>
<text x="524.5" y="111.3" transform="rotate(-90 524.5 111.3)">U2</text>
<text x="27.6" y="118.3" transform="rotate(-90 27.6 118.3)">VALVE5</text>
<text x="50.7" y="119.2">S3M-SMB</text>
<text x="61.4" y="115.7">D8</text>
<text x="98.4" y="115.5">10K</text>
<text x="174" y="118.3" transform="rotate(-90 174 118.3)">VALVE1</text>
<text x="197.1" y="119.2">S3M-SMB</text>
<text x="207.8" y="115.7">D4</text>
<text x="244.8" y="115.5">10K</text>
<text x="31.2" y="121.4" transform="rotate(-90 31.2 121.4)">XY118-5.0-2P</text>
<text x="80.5" y="120.2" transform="rotate(-90 80.5 120.2)">Q9</text>
<text x="177.6" y="121.4" transform="rotate(-90 177.6 121.4)">XY118-5.0-2P</text>
<text x="227" y="120.2" transform="rotate(-90 227 120.2)">Q1</text>
<text x="521" y="122.7" transform="rotate(-90 521 122.7)">DM254R-11-05-85</text>
<text x="59.8" y="131.2" transform="rotate(-90 59.8 131.2)">Q10</text>
<text x="84.1" y="131.7" transform="rotate(-90 84.1 131.7)">BC856B_C466648</text>
<text x="206.2" y="131.2" transform="rotate(-90 206.2 131.2)">Q2</text>
<text x="230.5" y="131.7" transform="rotate(-90 230.5 131.7)">BC856B_C466648</text>
<text x="62.9" y="139.3" transform="rotate(-90 62.9 139.3)">NCE3404</text>
<text x="88.5" y="141.7">5.1K</text>
<text x="88.5" y="138.6">R15</text>
<text x="209.3" y="139.3" transform="rotate(-90 209.3 139.3)">NCE3404</text>
<text x="234.9" y="141.7">5.1K</text>
<text x="234.9" y="138.6">R7</text>
<text x="202.7" y="179.4">F4</text>
<text x="202.7" y="182.6">BSMD1812-300-16V</text>
<text x="51" y="189.6">BSMD1812-300-16V</text>
<text x="51" y="186.4">F8</text>
<text x="251.9" y="190">R8</text>
<text x="100.2" y="197.1">R16</text>
<text x="181.1" y="195.9" transform="rotate(-90 181.1 195.9)">VALVE2</text>
<text x="204.2" y="196.8">S3M-SMB</text>
<text x="214.9" y="193.3">D5</text>
<text x="234" y="197.8" transform="rotate(-90 234 197.8)">Q3</text>
<text x="251.9" y="193.1">10K</text>
<text x="29.4" y="203" transform="rotate(-90 29.4 203)">VALVE6</text>
<text x="52.5" y="203.8">S3M-SMB</text>
<text x="63.2" y="200.3">D9</text>
<text x="100.2" y="200.2">10K</text>
<text x="184.6" y="199.1" transform="rotate(-90 184.6 199.1)">XY118-5.0-2P</text>
<text x="32.9" y="206.1" transform="rotate(-90 32.9 206.1)">XY118-5.0-2P</text>
<text x="82.3" y="204.9" transform="rotate(-90 82.3 204.9)">Q11</text>
<text x="213.3" y="208.8" transform="rotate(-90 213.3 208.8)">Q4</text>
<text x="237.5" y="209.3" transform="rotate(-90 237.5 209.3)">BC856B_C466648</text>
<text x="61.6" y="215.9" transform="rotate(-90 61.6 215.9)">Q12</text>
<text x="85.8" y="216.4" transform="rotate(-90 85.8 216.4)">BC856B_C466648</text>
<text x="216.4" y="216.9" transform="rotate(-90 216.4 216.9)">NCE3404</text>
<text x="242" y="219.3">5.1K</text>
<text x="242" y="216.2">R9</text>
<text x="64.7" y="223.9" transform="rotate(-90 64.7 223.9)">NCE3404</text>
<text x="90.3" y="226.4">5.1K</text>
<text x="90.3" y="223.2">R17</text>
<text x="206.2" y="261.9">BSMD1812-300-16V</text>
<text x="206.2" y="258.8">F5</text>
<text x="49.2" y="267.6">F9</text>
<text x="255.4" y="269.4">R10</text>
<text x="49.2" y="270.8">BSMD1812-300-16V</text>
<text x="184.6" y="275.3" transform="rotate(-90 184.6 275.3)">VALVE3</text>
<text x="217.5" y="272.5">D6</text>
<text x="255.4" y="272.5">10K</text>
<text x="61.4" y="281.5">D10</text>
<text x="98.4" y="281.3">10K</text>
<text x="98.4" y="278.2">R18</text>
<text x="188.1" y="278.4" transform="rotate(-90 188.1 278.4)">XY118-5.0-2P</text>
<text x="207.7" y="276.2">S3M-SMB</text>
<text x="237.5" y="277.2" transform="rotate(-90 237.5 277.2)">Q5</text>
<text x="27.6" y="286.9" transform="rotate(-90 27.6 286.9)">PUMP12V</text>
<text x="31.2" y="287.2" transform="rotate(-90 31.2 287.2)">XY118-5.0-2P</text>
<text x="50.7" y="285">S3M-SMB</text>
<text x="80.5" y="286" transform="rotate(-90 80.5 286)">Q13</text>
<text x="216.8" y="288.2" transform="rotate(-90 216.8 288.2)">Q6</text>
<text x="241.1" y="288.7" transform="rotate(-90 241.1 288.7)">BC856B_C466648</text>
<text x="59.8" y="297" transform="rotate(-90 59.8 297)">Q14</text>
<text x="84.1" y="297.5" transform="rotate(-90 84.1 297.5)">BC856B_C466648</text>
<text x="219.9" y="296.2" transform="rotate(-90 219.9 296.2)">NCE3404</text>
<text x="245.5" y="298.7">5.1K</text>
<text x="245.5" y="295.6">R11</text>
<text x="62.9" y="305.1" transform="rotate(-90 62.9 305.1)">NCE3404</text>
<text x="88.5" y="304.4">R19</text>
<text x="88.5" y="307.5">5.1K</text>
<text x="34.8" y="334.3">K1</text>
<text x="34.8" y="337.6">HF32F-G/012-HS</text>
<text x="208" y="346.6">BSMD1812-300-16V</text>
<text x="208" y="343.4">F6</text>
<text x="105.5" y="359">10K</text>
<text x="105.5" y="355.8">R20</text>
<text x="186.4" y="359.9" transform="rotate(-90 186.4 359.9)">VALVE4</text>
<text x="220.1" y="357.3">D7</text>
<text x="257.2" y="357.2">10K</text>
<text x="257.2" y="354.1">R12</text>
<text x="57.8" y="364.4">S3M-SMB</text>
<text x="68.4" y="360.8">D11</text>
<text x="87.6" y="363.6" transform="rotate(-90 87.6 363.6)">Q15</text>
<text x="189.9" y="363.1" transform="rotate(-90 189.9 363.1)">XY118-5.0-2P</text>
<text x="209.5" y="360.8">S3M-SMB</text>
<text x="239.3" y="361.9" transform="rotate(-90 239.3 361.9)">Q7</text>
<text x="15.3" y="370.7" transform="rotate(-90 15.3 370.7)">RELAY</text>
<text x="18.8" y="375.4" transform="rotate(-90 18.8 375.4)">XY118-5.0-2P</text>
<text x="66.9" y="374.6" transform="rotate(-90 66.9 374.6)">Q16</text>
<text x="91.1" y="375.2" transform="rotate(-90 91.1 375.2)">BC856B_C466648</text>
<text x="218.6" y="372.8" transform="rotate(-90 218.6 372.8)">Q8</text>
<text x="242.8" y="373.4" transform="rotate(-90 242.8 373.4)">BC856B_C466648</text>
<text x="70" y="382.7" transform="rotate(-90 70 382.7)">NCE3404</text>
<text x="95.6" y="382">R21</text>
<text x="221.7" y="380.9" transform="rotate(-90 221.7 380.9)">NCE3404</text>
<text x="247.3" y="383.4">5.1K</text>
<text x="247.3" y="380.2">R13</text>
<text x="95.6" y="385.1">5.1K</text>
</g>
<g font-size="3.2" fill="#f00">
<text x="453.5" y="77.1">16</text>
<text x="445" y="78.8">VDD</text>
</g>
<g font-size="3.2">
<text x="430" y="101.8">8</text>
<text x="433.5" y="103.5">VSS</text>
<text x="42" y="347.3" transform="rotate(-90 42 347.3)">3</text>
<text x="49" y="347.3" transform="rotate(-90 49 347.3)">2</text>
<text x="42" y="377.5" transform="rotate(-90 42 377.5)">4</text>
<text x="49" y="377.5" transform="rotate(-90 49 377.5)">1</text>
</g>
</svg>
